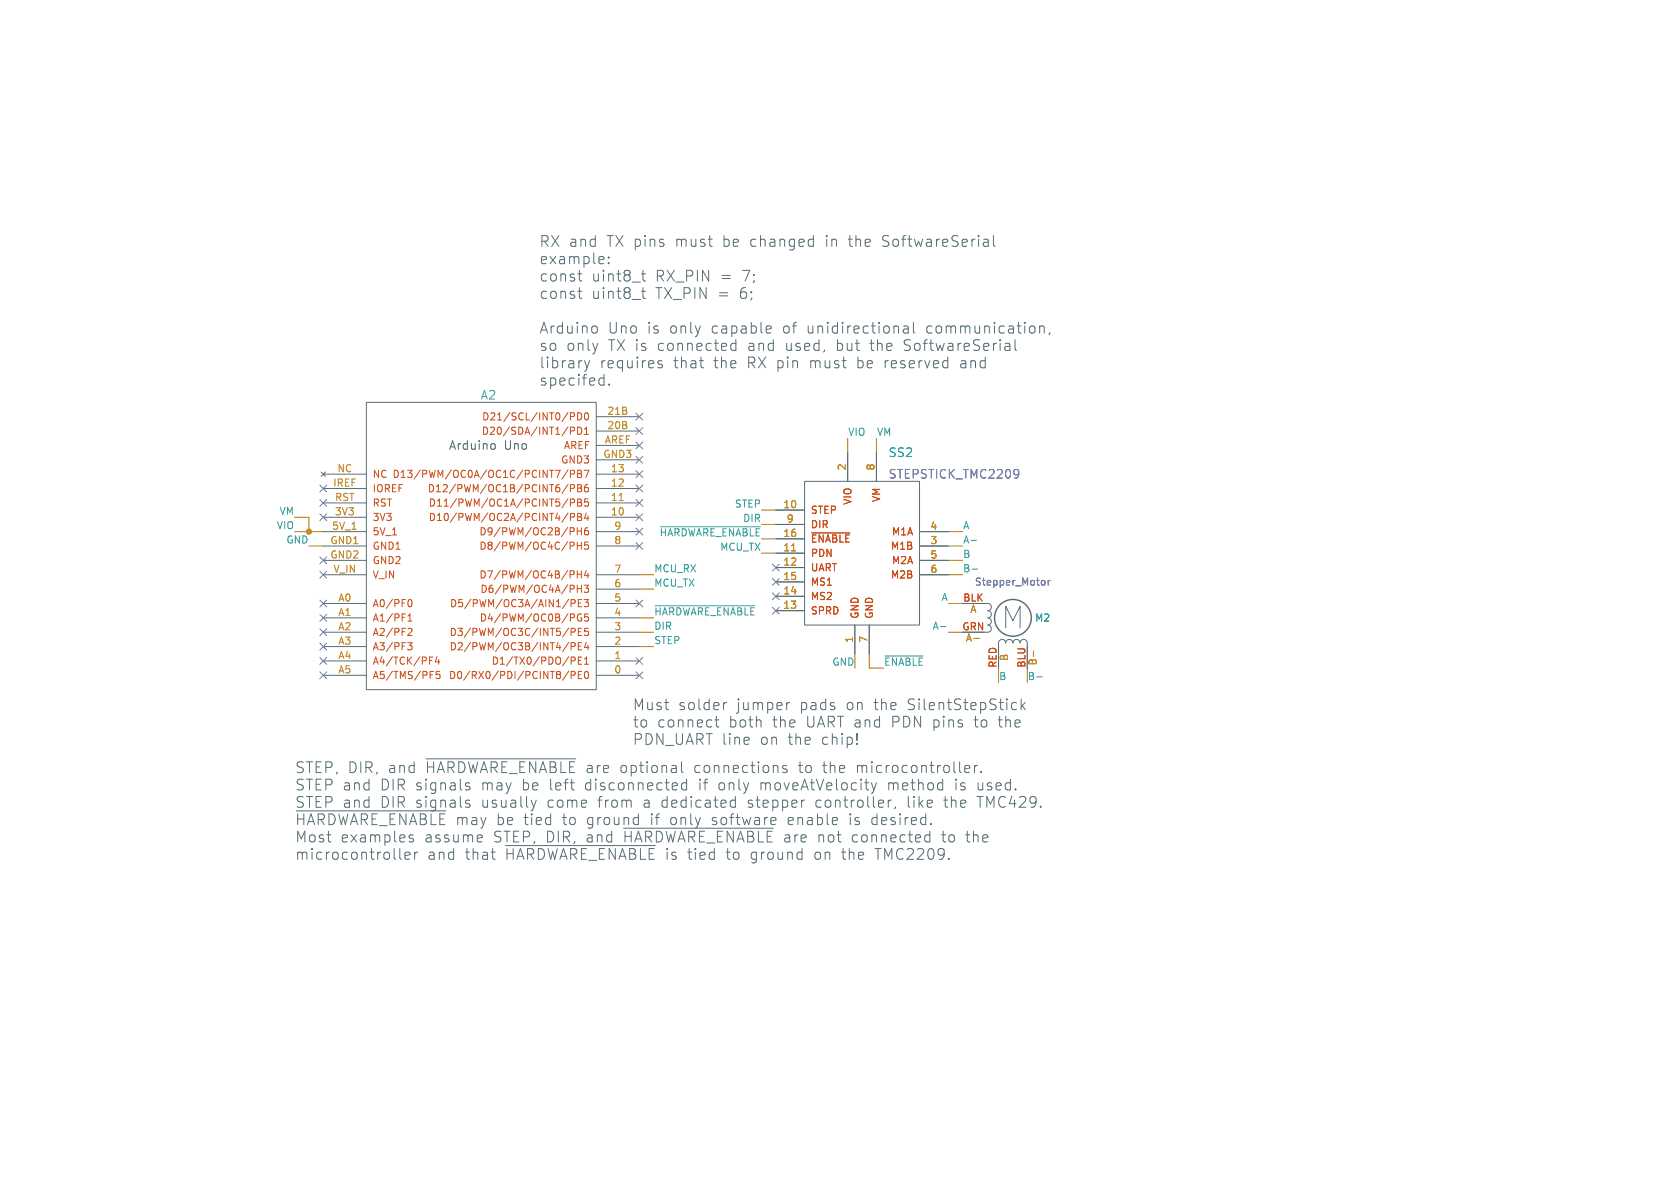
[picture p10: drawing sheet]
<svg xmlns="http://www.w3.org/2000/svg" width="297mm" height="210mm" viewBox="0 0 297 210" stroke-linecap="round" stroke-linejoin="round" font-family="sans-serif">
<g fill="none" stroke="#586e75" stroke-width=".18">
<path d="M102.2 48.4h.7M102.2 51.5h.7M102.4 49.4l.1 .2 .4 .1M102.4 52.5l.1 .2 .4 .1M105 57.6a.52 .52 0 0 1 .6 .4v.5a.52 .52 0 0 1-.6 .4M106.7 45.4l.1 .4-.9 .2M107.6 46.4l.1 .1-.1 .1M107.6 46.4l-.1 .1 .1 .1M107.6 45.4v.2M107.6 46.4v.2M107.6 45.4l.1 .1-.1 .1M107.6 45.4l-.1 .1 .1 .1"/>
<path d="M113.4 48.4h.7M113.4 51.5h.7M113.7 47.8v1.6l.1 .2 .3 .1M113.7 50.8v1.7l.1 .2 .3 .1M135.7 57.6l.6 .1 .1 .4-1 .2M136.3 58.8l-.6 .1M143.6 42.3l.2 .1M143.8 41.6v2M143.8 43.5l-.2 .1M159.8 57.7l.1-.1 .6 .1 .1 1.2M160.6 58.1l-.7 .1a.37 .37 0 0 0-.2 .3 .37 .37 0 0 0 .2 .4l.7-.1M161.5 57v1.6l.3 .3"/>
<path d="M174.1 42.3h.4l.2 .3v1M174.7 43.5l-.6 .1M174.7 42.7l-.6 .1M175.6 41.6v1.7l.3 .3M183.8 57.8a.47 .47 0 0 1 .8 .1v1M183.8 57.6v1.3M185.6 58.8l-.2 .4M64.8 71.1h40.6v50.8h-40.6zM103.3 63.8l.5 1.2M103.8 65l-.2 .5M104.2 63.8l-.4 1.2M105.4 76.2h7.6"/>
<path d="M105.4 73.7h7.6M105.4 78.7h7.6M106.2 66.8l.6 .1M106.8 66.2v1.9M106.8 68l-.6 .1M107.7 67.9l.1 .1-.1 .1M107.7 67.9l-.1 .1 .1 .1M107.7 67.9v.2M116.3 64.1l.1 .2 .6 .2 .1 .2-.1 .2-.2 .1-.5-.1M117 63.8h-.4l-.3 .2M123.7 63.8h.7M124.2 65h.2"/>
<path d="M129.2 61.6l.3 .4 .6-.1M130.1 60v2M130.1 60.8l-.6-.1-.3 .3M177.9 60.7h.4l.2 .3v1M178.5 61.9l-.6 .1M178.5 61.1l-.6 .1M179.4 60v1.7l.3 .3M56.8 83.4l.7 .8M57.1 96.5h7.7M57.1 94h7.7M57.1 99.1h7.7M57.1 91.4h7.7"/>
<path d="M57.1 88.9h7.7M57.1 86.4h7.7M57.1 83.8h7.7M57.5 83.4l-.7 .8M105.4 96.5h7.6M105.4 94h7.6M105.4 91.4h7.6M105.4 88.9h7.6M105.4 86.4h7.6M105.4 83.8h7.6M105.4 81.3h7.6M137.2 90.2h5"/>
<path d="M137.2 97.8h5M137.2 95.3h5M137.2 92.7h5M142.2 85.1h20.4v25.4h-20.4zM149.9 80v5.1M154.9 80v5.1M162.6 96.5h5M162.6 94h5M162.6 99.1h5M57.1 111.8h7.7M57.1 106.7h7.7M57.1 101.6h7.7"/>
<path d="M57.1 119.4h7.7M57.1 116.8h7.7M57.1 114.3h7.7M57.1 109.2h7.7M105.4 111.8h7.6M105.4 106.7h7.6M105.4 101.6h7.6M105.4 119.4h7.6M105.4 116.8h7.6M105.4 114.3h7.6M105.4 109.2h7.6M105.4 104.1h7.6"/>
<path d="M137.2 100.3h5M137.2 108h5M137.2 105.4h5M137.2 102.9h5M151.1 110.5v5.1M153.7 110.5v5.1M162.6 101.6h5M170.2 106.7h4.4a.64 .64 0 0 1 .7 .6 .64 .64 0 0 1-.7 .7 .64 .64 0 0 1 .7 .6 .64 .64 0 0 1-.7 .6 .64 .64 0 0 1 .7 .7 .64 .64 0 0 1-.7 .6 .64 .64 0 0 1 .7 .6 .64 .64 0 0 1-.7 .7h-4.4M176.5 118.1v-4.4a.64 .64 0 0 1 .7-.7 .64 .64 0 0 1 .6 .7 .64 .64 0 0 1 .6-.7 .64 .64 0 0 1 .7 .7 .64 .64 0 0 1 .6-.7 .64 .64 0 0 1 .6 .7 .64 .64 0 0 1 .7-.7 .64 .64 0 0 1 .6 .7v4.4M177.8 111v-3.8l1.3 2.5 1.2-2.5v3.8M75.3 134.1h26.5M82.4 138.9l.4 .1 .3 .3-.1 .2-.5 .1"/>
<path d="M82.4 138.5l.2-.1 .4 .1M120.5 134.7v1.6l.3 .3M121.4 138.5l-.6-.1-.3 .3v.6l.2 .2 .1 .1 .6-.1M121.4 137.7v1.9M126.4 127.3h.7M126.6 126.6v1.6l.1 .2 .4 .1M128.5 124.2l-.4 .1-.2 .2M139.1 135.4l-.5-.1-.3 .3 .1 .2 .7 .2 .1 .2-.1 .3-.2 .1-.6-.1M139.6 124.2l-.4 .2M151.5 131.4l.1 .1-.1 .1M151.5 129.7l.1 .1-.1 1.1M154 138.4l.5 1.2"/>
<path d="M154.5 139.6l-.3 .6M154.9 138.4l-.4 1.2M170.6 136.3l.2 .3 .6-.1M170.6 135.6l.2-.3h.4l.3 .3v.2l-.9 .1M172.3 135.3v1.3M172.8 135.3l-.3 .1-.2 .3M173.5 136.4v.1v.1M173.5 136.4l-.1 .1 .1 .1M173.5 136.4v.2M179.2 124.2l.5 .1M179.7 125.4l-.5 .1M180.5 123.5v2"/>
<path d="M180.7 124.7l.6 .8M181.3 124.2l-.8 .7M52.4 143.3h26.4M70.7 150v1.6l.2 .3M71.6 151.3l.9-.2-.1-.4-.5-.1-.3 .3 .1 .9 .2 .1 .5-.1M72.3 147.9l.1 .2 .6 .2 .1 .2-.1 .3h-.1h-.6M73 147.7l-.4-.1-.3 .2M73.3 150.6v1.3M73.9 150.6l-.4 .1-.2 .3M82.4 142l.4 .1 .3 .2-.1 .3-.5 .1M82.4 141.5l.2-.1 .4 .1M85 147.6l.2 .1 .1 .3-.9 .2"/>
<path d="M85.2 148.8h-.2M86.8 150.6h.7M87.4 151.9h.1M89.4 149.5h26.4M93.9 141.4l.5 1.3M94.4 142.7l-.2 .5M94.8 141.4l-.4 1.3M110.2 146.4h26.5M112.7 144.5l.2 .1M112.9 143.9v1.9M112.9 145.7l-.2 .1M129.5 141.4l.5 .1"/>
<path d="M130 142.6l-.5 .1M130 140.8v1.9M136.9 144.5l.2 .1 .1 .4-.9 .1M137.1 145.7l-.2 .1M157 141.4v1.3M157.6 141.4l-.4 .1-.2 .3M158.3 142.6l-.2 .4M163.8 147.6l.6 .1M164.4 148.8h-.6M164.4 146.9v1.9M164.6 145.6l.1 .1-.1 .1"/>
</g>
<circle cx="179.1" cy="109.2" r="3.3" fill="none" stroke="#586e75" stroke-width=".25"/>
<path d="M109.5 88.5h.7M139.9 97.4h.8M172.1 112.9h1M182.7 115.1v1" fill="none" stroke="#b58900" stroke-width=".18"/>
<g fill="none" stroke="#6c71c4" stroke-width=".18">
<path d="M112.4 73.1l1.2 1.2M112.4 75.6l1.2 1.2M112.4 78.1l1.2 1.2M113.6 73.1l-1.2 1.2M113.6 75.6l-1.2 1.2M113.6 78.1l-1.2 1.2M56.5 98.5l1.3 1.2M56.5 88.3l1.3 1.2M56.5 85.8l1.3 1.2M56.5 90.8l1.3 1.2M57.8 98.5l-1.3 1.2M57.8 88.3l-1.3 1.2"/>
<path d="M57.8 85.8l-1.3 1.2M57.8 90.8l-1.3 1.2M112.4 95.9l1.2 1.2M112.4 93.4l1.2 1.2M112.4 90.8l1.2 1.2M112.4 88.3l1.2 1.2M112.4 80.7l1.2 1.2M112.4 83.2l1.2 1.2M112.4 85.8l1.2 1.2M113.6 95.9l-1.2 1.2M113.6 93.4l-1.2 1.2M113.6 90.8l-1.2 1.2"/>
<path d="M113.6 88.3l-1.2 1.2M113.6 80.7l-1.2 1.2M113.6 83.2l-1.2 1.2M113.6 85.8l-1.2 1.2M136.6 99.7l1.2 1.2M137.8 99.7l-1.2 1.2M180 83.1a1.28 1.28 0 0 1-.1 1.3M180.1 83.6l-.1 .3M56.5 113.7l1.3 1.2M56.5 111.2l1.3 1.2M56.5 101l1.3 1.2M56.5 106.1l1.3 1.2"/>
<path d="M56.5 108.6l1.3 1.2M56.5 118.8l1.3 1.2M56.5 116.2l1.3 1.2M57.8 113.7l-1.3 1.2M57.8 111.2l-1.3 1.2M57.8 101l-1.3 1.2M57.8 106.1l-1.3 1.2M57.8 108.6l-1.3 1.2M57.8 118.8l-1.3 1.2M57.8 116.2l-1.3 1.2M112.4 116.2l1.2 1.2M112.4 106.1l1.2 1.2"/>
<path d="M112.4 118.8l1.2 1.2M113.6 116.2l-1.2 1.2M113.6 106.1l-1.2 1.2M113.6 118.8l-1.2 1.2M136.6 102.3l1.2 1.2M136.6 107.3l1.2 1.3M136.6 104.8l1.2 1.2M137.8 102.3l-1.2 1.2M137.8 107.3l-1.2 1.3M137.8 104.8l-1.2 1.2M184.5 102.6l.3 .2v.4l-.3 .2M185.3 102.6v.8"/>
<path d="M185.7 102.6l-.4 .2"/>
</g>
<g fill="none" stroke="#cb4b16" stroke-width=".18">
<path d="M100.8 73h.5l.3 .2-.1 .4h-.7M100.8 75.5h.5l.3 .3-.1 .3-.7 .1M102.1 73a.64 .64 0 0 1 .7 .6 .64 .64 0 0 1-.7 .6zM102.1 75.5a.64 .64 0 0 1 .7 .6 .64 .64 0 0 1-.7 .7zM103.3 75.9l.4-.4v1.3M103.3 76.8h.8M103.4 73.1l.2-.1a.68 .68 0 0 1 .5 .6 .68 .68 0 0 1-.5 .6l-.2-.1-.1-.3zM100.4 90.7l-1.1 1.6M100.4 88.1l-1.1 1.7M100.4 85.6l-1.1 1.6M100.4 83.1l-1.1 1.6M100.8 83.8l.7-.1 .1-.1-.1-.3-.7-.2v1.3"/>
<path d="M100.8 86.3h.7l.1-.2-.1-.3-.7-.1v1.2M100.8 88.9l.7-.1 .1-.2-.1-.3-.7-.1v1.3M100.8 91.4h.7l.1-.2-.1-.3-.7-.2v1.3M102.1 93.3v1.3M102.1 95.8v1.3M102.1 96.4h.7M102.1 93.9h.7M102.1 90.7h.4l.3 .3-.3 .4 .3 .1v.3l-.2 .2h-.5zM102.1 83.1h.4l.3 .3-.3 .3 .3 .2v.3l-.2 .2h-.5zM102.1 85.7h.4l.3 .2-.3 .4 .3 .1v.3l-.2 .2h-.5zM102.1 88.2h.4l.3 .3-.3 .3 .3 .1v.3l-.2 .3h-.5zM102.1 91.4h.4"/>
<path d="M102.1 88.8h.4M102.1 86.3h.4M102.1 83.7h.4M102.8 93.3v1.3M102.8 95.8v1.3M103.3 83.1h.8l-.5 1.3M103.6 90.7l-.3 .9h.8M103.9 85.7h-.3a.86 .86 0 0 0 0 1.2l.4-.1 .1-.4-.3-.2h-.4l-.1 .2M103.9 93.3l-.3 .1a.86 .86 0 0 0 0 1.2l.4-.2 .1-.4-.3-.2h-.4l-.1 .2M103.9 91.2v.8M104 88.2h-.6l-.1 .6 .2-.1 .4 .1 .2 .1-.1 .5-.2 .1-.5-.1M104 95.8h-.6l-.1 .6 .2-.1 .4 .1 .2 .2-.1 .4-.2 .1-.5-.1"/>
<path d="M143.5 94.2h6.7M72.1 113.6h.7l-.4 .5 .4 .1v.4l-.2 .3h-.4M72.1 109.8h.7M72.1 108.9l.4-.4v1.3M72.2 111.1h.4l.2 .3-.7 .9h.7M72.2 106.1l.2-.1a.68 .68 0 0 1 .5 .6 .68 .68 0 0 1-.5 .7l-.2-.2M75.9 116.1h.6M75.9 116.8h.4M76 118.7h.7M76 119.3h.5M77.3 116.1l-.3 .9h.7M77.6 116.6v.8"/>
<path d="M77.7 118.7h-.6v.6l.2-.1h.4l.1 .2-.1 .4-.1 .2-.5-.2M100.5 118.6l-1 1.7M100.5 113.5l-1 1.7M101 106.7l.6-.1 .1-.2-.1-.3-.6-.1v1.3M101 111.7h.6l.1-.2-.1-.3-.6-.1v1.2M101 114.3l.6-.1 .1-.2-.1-.3-.6-.1v1.3M101 119.4l.6-.1 .1-.2-.1-.3-.6-.1v1.3M101 116.1h.5l.2 .3-.1 .4h-.6M102.1 100.9v1.3M102.1 103.4v1.3M102.1 104.1h.7M102.1 101.5h.7"/>
<path d="M102.2 119.3h.5M102.2 116.8h.5M102.2 114.2h.5M102.2 111.7h.5M102.2 106.6h.5M102.8 108.6a.59 .59 0 0 0-.8 .6 .59 .59 0 0 0 .8 .5v-.4h-.2M102.8 100.9v1.3M102.8 103.4v1.3M102.8 118.7h-.6v1.3h.6M102.8 106h-.6v1.3h.6M102.8 111.1h-.6v1.2h.6M102.8 113.6h-.6v1.3h.6"/>
<path d="M102.8 116.1h-.6v1.3h.6M103.3 103.4h.8l-.5 .5 .4 .2v.5l-.2 .1-.5-.1M103.3 106h.8l-.5 .5 .4 .1v.5l-.2 .2-.5-.2M103.3 117.4h.8M103.3 116.5l.4-.4v1.3M103.4 118.8l.2-.1a.68 .68 0 0 1 .5 .6 .68 .68 0 0 1-.5 .7l-.2-.2-.1-.3zM103.6 113.5l-.3 1h.8M103.6 100.8l-.3 1h.8M103.9 101.3v.9M103.9 114v.9M104 108.5h-.6l-.1 .6 .2-.1 .4 .1 .2 .2-.1 .4-.2 .1-.5-.1M104 111.1h-.6l-.1 .6 .2-.1h.4l.2 .2-.1 .4-.2 .1-.5-.1"/>
</g>
<path d="M87 78.4l.4 .1 .2 .2-.1 .6-.5 .1" fill="none" stroke="#586e75" stroke-width=".19"/>
<path d="M116.7 93.1h17.7M171.7 95.5h.9M115.8 107.1h17.6M156.4 116h6.8M166.3 110.8h.9M171.9 100.6h.9M183.3 119.7h1" fill="none" stroke="#2aa198" stroke-width=".18"/>
<g fill="none" stroke="#859900" stroke-width=".18">
<path d="M149.9 77.5v2.5M154.9 77.5v2.5M52.1 94h5M52.1 91.4h2.5v2.6M54.6 96.5h2.5M134.6 97.8h2.6M134.6 92.7h2.6M134.6 90.2h2.6M167.6 99.1h2.6M167.6 94h2.6M167.6 96.5h2.6M113 101.6h2.6"/>
<path d="M113 111.8h2.6M113 104.1h2.6M113 114.3h2.6M113 109.2h2.6M151.1 115.6v2.5M153.7 115.6v2.5h2.5M167.6 106.7h2.6M167.6 101.6h2.6M167.6 111.8h2.6M176.5 118.1v2.6M181.6 118.1v2.6"/>
</g>
<circle cx="54.6" cy="94" r=".46" fill="#859900" stroke="#859900" stroke-width=".18"/>
<g font-size="2.7" fill="#586e75">
<text x="95.2" y="43.8">RX and</text>
<text x="95.2" y="46.9">example:</text>
<text x="107.2" y="43.8">TX pins</text>
<text x="119.4" y="43.8">must</text>
<text x="127.8" y="43.8">be</text>
<text x="132.7" y="43.8">changed</text>
<text x="146.1" y="43.8">in</text>
<text x="150.3" y="43.8">the</text>
<text x="156.3" y="43.8">SoftwareSerial</text>
<text x="95.2" y="49.9">const</text>
<text x="95.2" y="53">const</text>
<text x="104.5" y="49.9">uint8_t</text>
<text x="104.5" y="53">uint8_t</text>
<text x="115.8" y="49.9">RX_PIN</text>
<text x="115.8" y="53">TX_PIN =</text>
<text x="127.3" y="49.9">=</text>
<text x="130.8" y="53">6;</text>
<text x="131.2" y="49.9">7;</text>
<text x="95.2" y="59.1">Arduino</text>
<text x="107.4" y="59.1">Uno</text>
<text x="114.4" y="59.1">is</text>
<text x="118.3" y="59.1">only</text>
<text x="125.8" y="59.1">capable</text>
<text x="138.4" y="59.1">of</text>
<text x="142.8" y="59.1">unidirectional</text>
<text x="163.9" y="59.1">communication,</text>
<text x="95.2" y="62.2">so</text>
<text x="95.2" y="65.3">library</text>
<text x="100" y="62.2">only</text>
<text x="105.9" y="65.3">requires</text>
<text x="107.5" y="62.2">TX is</text>
<text x="116.2" y="62.2">connected</text>
<text x="119" y="65.3">that</text>
<text x="126.1" y="65.3">the</text>
<text x="132.1" y="65.3">RX pin</text>
<text x="132.3" y="62.2">and</text>
<text x="139" y="62.2">used,</text>
<text x="143.2" y="65.3">must</text>
<text x="148" y="62.2">but</text>
<text x="151.7" y="65.3">be</text>
<text x="154.1" y="62.2">the</text>
<text x="156.5" y="65.3">reserved</text>
<text x="160.1" y="62.2">SoftwareSerial</text>
<text x="170" y="65.3">and</text>
<text x="95.2" y="68.3">specifed.</text>
<text x="111.8" y="125.7">Must</text>
<text x="119.8" y="125.7">solder</text>
<text x="130.1" y="125.7">jumper</text>
<text x="141.4" y="125.7">pads</text>
<text x="149.6" y="125.7">on</text>
<text x="154.6" y="125.7">the</text>
<text x="160.6" y="125.7">SilentStepStick</text>
<text x="111.8" y="128.8">to</text>
<text x="111.8" y="131.8">PDN_UART line</text>
<text x="116.1" y="128.8">connect</text>
<text x="128.8" y="128.8">both</text>
<text x="134.3" y="131.8">on</text>
<text x="136.6" y="128.8">the</text>
<text x="139.3" y="131.8">the</text>
<text x="142.5" y="128.8">UART and</text>
<text x="145.3" y="131.8">chip!</text>
<text x="157.8" y="128.8">PDN pins</text>
<text x="172.5" y="128.8">to</text>
<text x="176.9" y="128.8">the</text>
<text x="52.1" y="136.8">STEP, DIR, and</text>
<text x="75.2" y="136.8">~{HARDWARE_ENABLE}</text>
<text x="103.6" y="136.8">are</text>
<text x="109.7" y="136.8">optional</text>
<text x="122.8" y="136.8">connections</text>
<text x="141.4" y="136.8">to</text>
<text x="145.8" y="136.8">the</text>
<text x="151.7" y="136.8">microcontroller.</text>
<text x="52.1" y="139.9">STEP and</text>
<text x="52.1" y="142.9">STEP and</text>
<text x="67.2" y="139.9">DIR signals</text>
<text x="67.2" y="142.9">DIR signals</text>
<text x="85.1" y="139.9">may</text>
<text x="85.1" y="142.9">usually</text>
<text x="92.4" y="139.9">be</text>
<text x="96.8" y="142.9">come</text>
<text x="97.2" y="139.9">left</text>
<text x="103.6" y="139.9">disconnected</text>
<text x="105.9" y="142.9">from</text>
<text x="113.9" y="142.9">a dedicated</text>
<text x="123.8" y="139.9">if</text>
<text x="127.3" y="139.9">only</text>
<text x="132.5" y="142.9">stepper</text>
<text x="134.7" y="139.9">moveAtVelocity</text>
<text x="144.5" y="142.9">controller,</text>
<text x="157.4" y="139.9">method</text>
<text x="160.9" y="142.9">like</text>
<text x="167.5" y="142.9">the</text>
<text x="169.4" y="139.9">is</text>
<text x="173.3" y="139.9">used.</text>
<text x="173.4" y="142.9">TMC429.</text>
<text x="52.1" y="146">~{HARDWARE_ENABLE}</text>
<text x="52.1" y="149.1">Most</text>
<text x="60.1" y="149.1">examples</text>
<text x="75" y="149.1">assume</text>
<text x="80.4" y="146">may</text>
<text x="87.2" y="149.1">STEP, DIR, and</text>
<text x="87.7" y="146">be</text>
<text x="92.6" y="146">tied</text>
<text x="99.5" y="146">to</text>
<text x="103.8" y="146">ground</text>
<text x="110.4" y="149.1">~{HARDWARE_ENABLE}</text>
<text x="115.1" y="146">if</text>
<text x="118.6" y="146">only</text>
<text x="126.1" y="146">software</text>
<text x="138.8" y="149.1">are</text>
<text x="139.6" y="146">enable</text>
<text x="144.8" y="149.1">not</text>
<text x="150.5" y="146">is</text>
<text x="150.9" y="149.1">connected</text>
<text x="154.5" y="146">desired.</text>
<text x="167" y="149.1">to</text>
<text x="171.3" y="149.1">the</text>
<text x="52.1" y="152.2">microcontroller</text>
<text x="75.5" y="152.2">and</text>
<text x="82.2" y="152.2">that</text>
<text x="89.3" y="152.2">~{HARDWARE_ENABLE} tied</text>
<text x="117.7" y="152.2">is</text>
<text x="128.5" y="152.2">to</text>
<text x="132.9" y="152.2">ground</text>
<text x="144.2" y="152.2">on</text>
<text x="149.2" y="152.2">the</text>
<text x="155.2" y="152.2">TMC2209.</text>
</g>
<g font-size="2.1" fill="#268bd2">
<text x="84.9" y="70.8">A2</text>
<text x="157" y="81">SS2</text>
</g>
<g font-size="2.1" fill="#586e75">
<text x="79.2" y="79.8">Arduino</text>
<text x="89.1" y="79.8">Uno</text>
</g>
<text font-size="2.1" fill="#6c71c4" x="157" y="84.8">STEPSTICK_TMC2209</text>
<g font-size="1.8" fill="#cb4b16">
<text x="85.1" y="77.1">D20/SDA/INT1/PD1</text>
<text x="85.1" y="74.5">D21/SCL/INT0/PD0</text>
<text x="99.1" y="82.1">GND3</text>
<text x="99.6" y="79.6">AREF</text>
<text x="65.8" y="87.2">IOREF</text>
<text x="65.8" y="84.7">NC D13/PWM/OC0A/OC1C/PCINT7/PB7</text>
<text x="65.8" y="89.8">RST</text>
<text x="75.5" y="87.2">D12/PWM/OC1B/PCINT6/PB6</text>
<text x="75.7" y="89.8">D11/PWM/OC1A/PCINT5/PB5</text>
<text x="150.7" y="89.3" transform="rotate(-90 150.7 89.3)">VIO</text>
<text x="155.8" y="88.8" transform="rotate(-90 155.8 88.8)">VM</text>
<text x="65.8" y="92.3">3V3</text>
<text x="65.8" y="94.8">5V_1</text>
<text x="75.7" y="92.3">D10/PWM/OC2A/PCINT4/PB4</text>
<text x="84.7" y="94.8">D9/PWM/OC2B/PH6</text>
<text x="143.3" y="91">STEP</text>
<text x="143.3" y="93.6">DIR</text>
<text x="157.6" y="94.8">M1A</text>
<text x="65.8" y="97.4">GND1</text>
<text x="65.8" y="99.9">GND2</text>
<text x="84.7" y="97.4">D8/PWM/OC4C/PH5</text>
<text x="143.3" y="98.7">PDN</text>
<text x="143.3" y="101.2">UART</text>
<text x="143.3" y="96.1">~{ENABLE}</text>
<text x="157.4" y="97.4">M1B</text>
<text x="157.6" y="99.9">M2A</text>
<text x="65.8" y="107.5">A0/PF0</text>
<text x="65.8" y="102.5">V_IN</text>
<text x="79.5" y="107.5">D5/PWM/OC3A/AIN1/PE3</text>
<text x="84.7" y="102.5">D7/PWM/OC4B/PH4</text>
<text x="84.8" y="105">D6/PWM/OC4A/PH3</text>
<text x="143.3" y="106.3">MS2</text>
<text x="143.3" y="103.7">MS1</text>
<text x="157.4" y="102.5">M2B</text>
<text x="170.2" y="106.4">BLK</text>
<text x="65.8" y="110.1">A1/PF1</text>
<text x="65.8" y="112.6">A2/PF2</text>
<text x="79.4" y="112.6">D3/PWM/OC3C/INT5/PE5</text>
<text x="84.7" y="110.1">D4/PWM/OC0B/PG5</text>
<text x="143.3" y="108.8">SPRD</text>
<text x="152" y="109.5" transform="rotate(-90 152 109.5)">GND</text>
<text x="154.5" y="109.5" transform="rotate(-90 154.5 109.5)">GND</text>
<text x="170" y="111.5">GRN</text>
<text x="65.8" y="115.2">A3/PF3</text>
<text x="65.8" y="117.7">A4/TCK/PF4</text>
<text x="79.4" y="115.2">D2/PWM/OC3B/INT4/PE4</text>
<text x="86.8" y="117.7">D1/TX0/PDO/PE1</text>
<text x="176.3" y="118.2" transform="rotate(-90 176.3 118.2)">RED</text>
<text x="181.4" y="118.1" transform="rotate(-90 181.4 118.1)">BLU</text>
<text x="65.8" y="120.2">A5/TMS/PF5</text>
<text x="79.3" y="120.2">D0/RX0/PDI/PCINT8/PE0</text>
</g>
<g font-size="1.8" fill="#b58900">
<text x="107.3" y="75.9">20B</text>
<text x="107.3" y="73.4">21B</text>
<text x="59.6" y="83.6">NC</text>
<text x="106.6" y="81">GND3</text>
<text x="106.8" y="78.5">AREF</text>
<text x="107.9" y="83.6">13</text>
<text x="149.6" y="83.3" transform="rotate(-90 149.6 83.3)">2</text>
<text x="154.7" y="83.3" transform="rotate(-90 154.7 83.3)">8</text>
<text x="58.8" y="86.1">IREF</text>
<text x="59.1" y="88.6">RST</text>
<text x="107.9" y="88.6">11</text>
<text x="107.9" y="86.1">12</text>
<text x="138.4" y="89.9">10</text>
<text x="58.6" y="93.7">5V_1</text>
<text x="59.1" y="91.2">3V3</text>
<text x="107.9" y="91.2">10</text>
<text x="108.5" y="93.7">9</text>
<text x="138.4" y="95">16</text>
<text x="139" y="92.5">9</text>
<text x="164.4" y="93.7">4</text>
<text x="58.3" y="96.3">GND1</text>
<text x="58.3" y="98.8">GND2</text>
<text x="58.9" y="101.3">V_IN</text>
<text x="108.5" y="101.3">7</text>
<text x="108.5" y="96.3">8</text>
<text x="138.4" y="97.5">11</text>
<text x="138.4" y="100.1">12</text>
<text x="164.4" y="96.3">3</text>
<text x="164.4" y="98.8">5</text>
<text x="164.4" y="101.3">6</text>
<text x="59.7" y="106.4">A0</text>
<text x="108.5" y="106.4">5</text>
<text x="108.5" y="103.9">6</text>
<text x="138.4" y="107.7">13</text>
<text x="138.4" y="105.2">14</text>
<text x="138.4" y="102.6">15</text>
<text x="59.7" y="109">A1</text>
<text x="59.7" y="111.5">A2</text>
<text x="108.5" y="111.5">3</text>
<text x="108.5" y="109">4</text>
<text x="150.9" y="113.7" transform="rotate(-90 150.9 113.7)">1</text>
<text x="153.4" y="113.7" transform="rotate(-90 153.4 113.7)">7</text>
<text x="170.7" y="113.7">A-</text>
<text x="171.4" y="108.7">A</text>
<text x="59.7" y="114">A3</text>
<text x="59.7" y="116.6">A4</text>
<text x="59.7" y="119.1">A5</text>
<text x="108.5" y="119.1">0</text>
<text x="108.5" y="116.6">1</text>
<text x="108.5" y="114">2</text>
<text x="178.5" y="116.9" transform="rotate(-90 178.5 116.9)">B</text>
<text x="183.6" y="117.7" transform="rotate(-90 183.6 117.7)">B-</text>
</g>
<g font-size="1.8" fill="#2aa198">
<text x="149.9" y="77.1">VIO</text>
<text x="154.9" y="77.1">VM</text>
<text x="129.8" y="89.8">STEP</text>
<text x="48.8" y="93.6">VIO</text>
<text x="49.3" y="91.1">VM</text>
<text x="131.3" y="92.4">DIR</text>
<text x="170.2" y="93.6">A</text>
<text x="50.5" y="96.2">GND</text>
<text x="115.6" y="101.3">MCU_RX</text>
<text x="127.2" y="97.4">MCU_TX</text>
<text x="170.2" y="96.2">A-</text>
<text x="170.2" y="98.7">B</text>
<text x="170.2" y="101.3">B-</text>
<text x="115.6" y="103.8">MCU_TX</text>
<text x="166.3" y="106.3">A</text>
<text x="115.6" y="108.9">~{HARDWARE_ENABLE}</text>
<text x="115.6" y="111.4">DIR</text>
<text x="115.6" y="114">STEP</text>
<text x="164.8" y="111.4">A-</text>
<text x="147.1" y="117.8">GND</text>
<text x="156.2" y="117.8">~{ENABLE}</text>
<text x="176.5" y="120.3">B</text>
<text x="181.6" y="120.3">B-</text>
</g>
<text font-size="1.8" fill="#859900" x="116.5" y="94.9">~{HARDWARE_ENABLE}</text>
<text font-size="1.8" fill="#6c71c4" x="172.3" y="103.7">Stepper_Motor</text>
<text font-size="1.8" fill="#268bd2" x="182.9" y="110.1">M2</text>
</svg>
